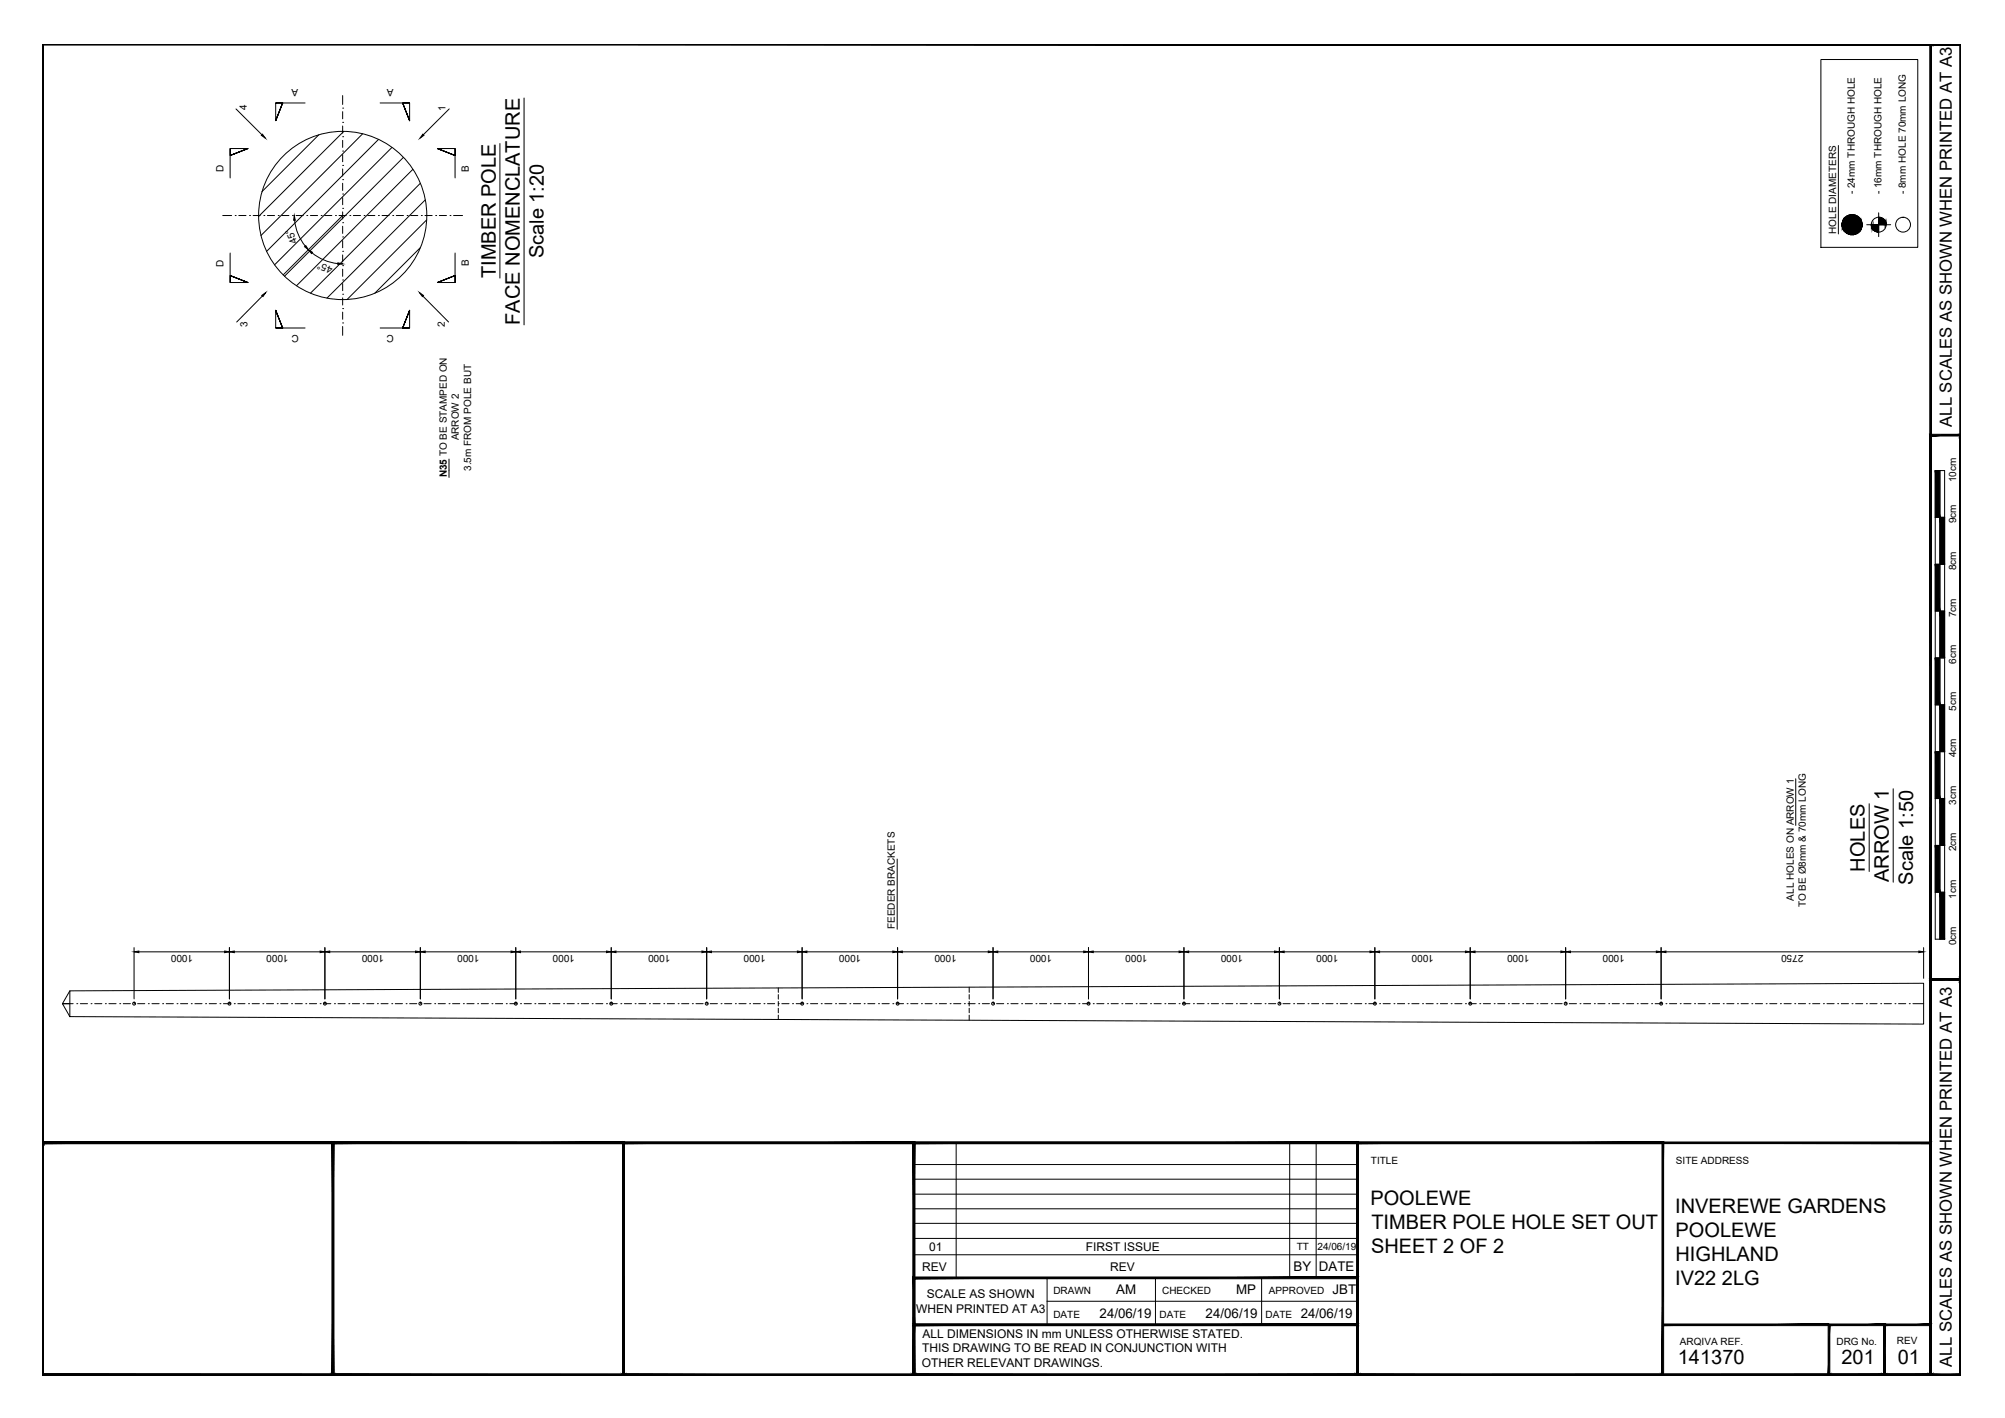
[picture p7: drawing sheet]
<svg xmlns="http://www.w3.org/2000/svg" width="420mm" height="297mm" viewBox="0 0 420 297" stroke-linecap="round" stroke-linejoin="round" font-family="sans-serif">
<!-- layer: 03 - TEXT AND DIMENSIONS -->
<g fill="none" stroke="#000" stroke-width=".21">
<path d="M13.1 210.2h2.2M16.1 210.2h.1M16.8 210.2h1.5M19.1 210.2h.1M19.8 210.2h1.5M22.1 210.2h.1M22.8 210.2h1.5M25.1 210.2h.1M25.8 210.2h1.5M28.1 210.2h.1M28.8 210.2h1.5M31.1 210.2h.1"/>
<path d="M31.8 210.2h1.5M34.1 210.2h.1M34.8 210.2h1.5M37.1 210.2h.1M37.8 210.2h1.5M40.1 210.2h.1M40.8 210.2h1.5M43.1 210.2h.1M43.8 210.2h1.5M46.1 210.2h.1M46.8 210.2h1.5M49.1 210.2h.1"/>
<path d="M49.8 210.2h1.5M52.1 210.2h.1M52.8 210.2h1.5M55.1 210.2h.1M55.8 210.2h1.5M58.1 210.2h.1M58.8 210.2h1.5M61.1 210.2h.1M61.8 210.2h1.5M64.1 210.2h.1M64.8 210.2h1.5M67.1 210.2h.1"/>
<path d="M67.8 210.2h1.5M70.1 210.2h.1M70.8 210.2h1.5M73.1 210.2h.1M73.8 210.2h1.5M76.1 210.2h.1M76.8 210.2h1.5M79.1 210.2h.1M79.8 210.2h1.5M82.1 210.2h.1M82.8 210.2h1.5M85.1 210.2h.1"/>
<path d="M85.8 210.2h1.5M88.1 210.2h.1M88.8 210.2h1.5M91.1 210.2h.1M91.8 210.2h1.5M94.1 210.2h.1M94.8 210.2h1.5M97.1 210.2h.1M97.8 210.2h1.5M100.1 210.2h.1M100.8 210.2h1.5M103.1 210.2h.1"/>
<path d="M103.8 210.2h1.5M106.1 210.2h.1M106.8 210.2h1.5M109.1 210.2h.1M109.8 210.2h1.5M112.1 210.2h.1M112.8 210.2h1.5M115.1 210.2h.1M115.8 210.2h1.5M118.1 210.2h.1M118.8 210.2h1.5M121.1 210.2h.1"/>
<path d="M121.8 210.2h1.5M124.1 210.2h.1M124.8 210.2h1.5M127.1 210.2h.1M127.8 210.2h1.5M130.1 210.2h.1M130.8 210.2h1.5M133.1 210.2h.1M133.8 210.2h1.5M136.1 210.2h.1M136.8 210.2h1.5M139.1 210.2h.1"/>
<path d="M139.8 210.2h1.5M142.1 210.2h.1M142.8 210.2h1.5M145.1 210.2h.1M145.8 210.2h1.5M148.1 210.2h.1M148.8 210.2h1.5M151.1 210.2h.1M151.8 210.2h1.5M154.1 210.2h.1M154.8 210.2h1.5M157.1 210.2h.1"/>
<path d="M157.8 210.2h1.5M160.1 210.2h.1M160.8 210.2h1.5M163.1 210.2h.1M163.8 210.2h1.5M166.1 210.2h.1M166.8 210.2h1.5M169.1 210.2h.1M169.8 210.2h1.6M172.1 210.2h.1M172.8 210.2h1.5M175.1 210.2h.1"/>
<path d="M175.8 210.2h1.5M178.1 210.2h.1M178.8 210.2h1.5M181.1 210.2h.1M181.8 210.2h1.5M184.1 210.2h.1M184.8 210.2h1.5M187.1 210.2h.1M187.8 210.2h1.5M190.1 210.2h.1M190.8 210.2h1.5M193.1 210.2h.1"/>
<path d="M193.9 210.2h1.4M196.1 210.2h.1M196.8 210.2h1.5M199.1 210.2h.1M199.8 210.2h1.5M202.1 210.2h.1M202.8 210.2h1.6M205.1 210.2h.1M205.9 210.2h1.4M208.1 210.2h.1M208.8 210.2h1.5M211.1 210.2h.1"/>
<path d="M211.8 210.2h1.5M214.1 210.2h.1M214.8 210.2h1.6M217.1 210.2h.1M217.8 210.2h1.5M220.1 210.2h.1M220.8 210.2h1.5M223.1 210.2h.1M223.8 210.2h1.5M226.1 210.2h.1M226.9 210.2h1.5M229.1 210.2h.1"/>
<path d="M229.8 210.2h1.5M232.1 210.2h.1M232.8 210.2h1.5M235.1 210.2h.1M235.8 210.2h1.5M238.1 210.2h.1M238.9 210.2h1.5M241.1 210.2h.1M241.8 210.2h1.5M244.1 210.2h.1M244.8 210.2h1.5M247.1 210.2h.1"/>
<path d="M247.8 210.2h1.6M250.1 210.2h.1M250.9 210.2h1.4M253.1 210.2h.1M253.8 210.2h1.5M256.1 210.2h.1M256.8 210.2h1.5M259.1 210.2h.1M259.8 210.2h1.6M262.1 210.2h.1M262.9 210.2h1.4M265.1 210.2h.1"/>
<path d="M265.8 210.2h1.5M268.1 210.2h.1M268.8 210.2h1.5M271.1 210.2h.1M271.9 210.2h1.5M274.1 210.2h.1M274.9 210.2h1.4M277.1 210.2h.1M277.8 210.2h1.5M280.1 210.2h.1M280.8 210.2h1.5M283.1 210.2h.1"/>
<path d="M283.9 210.2h1.5M286.1 210.2h.1M286.8 210.2h1.5M289.1 210.2h.1M289.8 210.2h1.5M292.1 210.2h.1M292.8 210.2h1.6M295.1 210.2h.1M295.9 210.2h1.5M298.1 210.2h.1M298.8 210.2h1.5M301.1 210.2h.1"/>
<path d="M301.8 210.2h1.5M304.1 210.2h.1M304.8 210.2h1.6M307.1 210.2h.1M307.9 210.2h1.5M310.1 210.2h.1M310.8 210.2h1.5M313.1 210.2h.1M313.8 210.2h1.5M316.1 210.2h.1M316.9 210.2h1.5M319.1 210.2h.1"/>
<path d="M319.9 210.2h1.4M322.1 210.2h.1M322.8 210.2h1.5M325.1 210.2h.1M325.8 210.2h1.5M328.1 210.2h.1M328.9 210.2h1.5M331.1 210.2h.1M331.9 210.2h1.4M334.1 210.2h.1M334.8 210.2h1.5M337.1 210.2h.1"/>
<path d="M337.8 210.2h1.6M340.1 210.2h.1M340.9 210.2h1.5M343.1 210.2h.1M343.9 210.2h1.4M346.1 210.2h.1M346.8 210.2h1.5M349.1 210.2h.1M349.8 210.2h1.6M352.1 210.2h.1M352.9 210.2h1.5M355.1 210.2h.1"/>
<path d="M355.8 210.2h1.5M358.1 210.2h.1M358.8 210.2h1.5M361.1 210.2h.1M361.9 210.2h1.5M364.1 210.2h.1M364.9 210.2h1.5M367.1 210.2h.1M367.8 210.2h1.5M370.1 210.2h.1M370.8 210.2h1.5M373.1 210.2h.1"/>
<path d="M373.9 210.2h1.5M376.1 210.2h.1M376.9 210.2h1.5M379.1 210.2h.1M379.8 210.2h1.5M382.1 210.2h.1M382.8 210.2h1.6M385.1 210.2h.1M385.9 210.2h1.5M388.1 210.2h.1M388.9 210.2h1.4M391.1 210.2h.1"/>
<path d="M391.8 210.2h1.5M394.1 210.2h.1M394.9 210.2h1.5M397.1 210.2h.1M397.9 210.2h1.5M400.1 210.2h.1M400.9 210.2h2.2"/>
<circle cx="388.1" cy="47.1" r="2.11"/>
</g>
<!-- layer: MEDIUM THICKNESS -->
<g fill="none" stroke="#000" stroke-width=".21">
<path d="M391.2 47.1h5M393.7 44.6v5M14.6 207.6l388.5-1.6v8.5l-388.5-1.5zM14.6 210.2h-1.5l1.5 2.8M14.6 207.6l-1.5 2.6"/>
<circle cx="71.8" cy="45.1" r="17.6"/>
<circle cx="393.7" cy="47.1" r="1.56"/>
<circle cx="398.8" cy="47.1" r="1.56"/>
<circle cx="28.1" cy="210.2" r=".31"/>
<circle cx="48.1" cy="210.2" r=".31"/>
<circle cx="68.1" cy="210.2" r=".31"/>
<circle cx="88.1" cy="210.2" r=".31"/>
<circle cx="108.1" cy="210.2" r=".31"/>
<circle cx="128.1" cy="210.2" r=".31"/>
<circle cx="148.1" cy="210.2" r=".31"/>
<circle cx="168.1" cy="210.2" r=".31"/>
<circle cx="188.1" cy="210.2" r=".31"/>
<circle cx="208.1" cy="210.2" r=".31"/>
<circle cx="228.1" cy="210.2" r=".31"/>
<circle cx="248.1" cy="210.2" r=".31"/>
<circle cx="268.1" cy="210.2" r=".31"/>
<circle cx="288.1" cy="210.2" r=".31"/>
<circle cx="308.1" cy="210.2" r=".31"/>
<circle cx="328.1" cy="210.2" r=".31"/>
<circle cx="348.1" cy="210.2" r=".31"/>
</g>
<!-- layer: TEXT AND DIMENSIONS -->
<g fill="none" stroke="#000" stroke-width=".21">
<path d="M381.6 12.5h20.3v39.3h-20.3zM48.2 31.1v1.5l3.8-1.5-3.8 1.5 3.8-1.5h-3.8v6.2M49.5 22.8l5.4 5.4M57.8 21.6h1.4l-1.4 3.7 1.4-3.7-1.4 3.7v-3.7h6.1M66.8 28.3l-11.9 11.9M71.8 37.6h.1M71.8 34.6h.1M71.8 31.6h.1M71.8 28.6h.1M71.8 25.6h.1M71.8 22.6h.1M71.8 20v1.9"/>
<path d="M71.8 23.4v1.5M71.8 26.4v1.5M71.8 29.4v1.5M71.8 32.4v1.5M71.8 35.4v1.5M71.8 38.4v1.5M72 27.5l-17.8 17.9M76 28l-21.3 21.3M79.3 29.2l-23.4 23.5M79.7 21.6h6.1v3.7l-1.4-3.7 1.4 3.7-1.4-3.7h1.4M82.1 30.9l-24.6 24.6M84.5 33l-24.9 24.9"/>
<path d="M86.5 35.5l-24.4 24.4M88.1 38.4l-23 23M94.1 22.8l-5.4 5.4M95.4 31.1v1.5l-3.7-1.5 3.7 1.5-3.7-1.5h3.7v6.2M104.8 30.1v28.2M109.8 20.5v47.6M385.2 30.5v18.5M46.7 45.1h1.8M48.2 53v6.2h3.8l-3.8-1.5 3.8 1.5-3.8-1.5v1.5M49.3 45.1h.1M50 45.1h1.5M52.3 45.1h.1"/>
<path d="M53.1 45.1h1.4M55.3 45.1h.1M56 45.1h1.5M58.3 45.1h.1M59 45.1h1.5M61.3 45.1h.1M61.7 46.1a10.1 10.1 0 0 0 2.3 5.5M62 45.1h1.5M64.3 45.1h.1M65.1 45.1h1.5M65.4 53a10.1 10.1 0 0 0 5.4 2.2M67.3 45.1h.1"/>
<path d="M68 45.1h1.5M70.3 45.1h.1M71 45.1h1.5M71.8 58.7h.1M71.8 55.6h.1M71.8 52.6h.1M71.8 49.6h.1M71.8 46.7h.1M71.8 43.6h.1M71.8 40.6h.1M71.8 41.4v1.5M71.8 44.4v1.5"/>
<path d="M71.8 47.4v1.5M71.8 50.4v1.5M71.8 53.4v1.5M71.8 56.4v1.5M71.8 59.4v1.5M71.8 45.1l-12.5 12.5M73.3 45.1h.1M74 45.1h1.6M76.3 45.1h.1M77.1 45.1h1.5M79.3 45.1h.1M80.1 45.1h1.4"/>
<path d="M82.3 45.1h.1M83 45.1h1.5M85.3 45.1h.1M86 45.1h1.6M88.1 51.9l-9.6 9.5M88.3 45.1h.1M89.1 45.1h1.5M89.1 41.9l-20.6 20.5M89.4 46.1l-16.7 16.6M91.3 45.1h.1M92.1 45.1h1.5M94.3 45.1h.1"/>
<path d="M95 45.1h1.9M95.4 53v6.2h-3.7l3.7-1.5-3.7 1.5 3.7-1.5v1.5M55 62l-5.4 5.5M57.8 68.7h1.4l-1.4-3.7 1.4 3.7-1.4-3.7v3.7h6.1M71.8 67.6h.1M71.8 64.6h.1M71.8 61.6h.1M71.8 62.4v1.5M71.8 65.4v1.5M71.8 68.4v1.9M79.7 68.7h6.1v-3.7l-1.4 3.7 1.4-3.7-1.4 3.7h1.4M88.6 62l5.4 5.5"/>
<path d="M94.1 96.2v3.8M188 180v14.6M376.3 163.1v9.8M391.7 168.4v14.2M396.7 165.2v19.6M28.1 198.5v10.8M29.1 199.4h18M48.1 198.5v10.8M49.1 199.4h18M68.1 198.5v10.8M69.1 199.4h18M88.1 198.5v10.8"/>
<path d="M89.1 199.4h18M108.1 198.5v10.8M109.1 199.4h18M128.1 198.5v10.8M129.1 199.4h18M148.1 198.5v10.8M149.1 199.4h18M168.1 198.5v10.8M169.1 199.4h18M188.1 198.5v10.8M189.1 199.4h18M208.1 198.5v10.8"/>
<path d="M209.1 199.4h18M228.1 198.5v10.8M229.1 199.4h18M248.1 198.5v10.8M249.1 199.4h18M268.1 198.5v10.8M269.1 199.4h18M288.1 198.5v10.8M289.1 199.4h18M308.1 198.5v10.8M309.1 199.4h18M328.1 198.5v10.8"/>
<path d="M329.1 199.4h18M348.1 198.5v10.8M349.1 199.4h53M403.1 198.5v6.4"/>
</g>
<g fill="#000" stroke="#000" stroke-width=".21">
<path d="M55 28.1l.6 .8-.8-.6zM88.6 28.1l.2 .2-.8 .6zM61.7 45.1l.2 1h-.4zM63.8 51.7l.3-.2 .5 .8zM64.6 52.3l.9 .6-.2 .2zM70.8 55.1l1 .2-1 .1zM54.8 61.9l.9-.6-.6 .8zM87.9 61.3l.8 .6-.2 .2zM28.1 199.4l1-.2v.4zM47.1 199.2l1 .2-1 .2zM48.1 199.4l1-.2v.4zM67.1 199.2l1 .2-1 .2z"/>
<path d="M68.1 199.4l1-.2v.4zM87.1 199.2l1 .2-1 .2zM88.1 199.4l1-.2v.4zM107.1 199.2l1 .2-1 .2zM108.1 199.4l1-.2v.4zM127.1 199.2l1 .2-1 .2zM128.1 199.4l1-.2v.4zM147.1 199.2l1 .2-1 .2zM148.1 199.4l1-.2v.4zM167.1 199.2l1 .2-1 .2zM168.1 199.4l1-.2v.4zM187.1 199.2l1 .2-1 .2z"/>
<path d="M188.1 199.4l1-.2v.4zM207.1 199.2l1 .2-1 .2zM208.1 199.4l1-.2v.4zM227.1 199.2l1 .2-1 .2zM228.1 199.4l1-.2v.4zM247.1 199.2l1 .2-1 .2zM248.1 199.4l1-.2v.4zM267.1 199.2l1 .2-1 .2zM268.1 199.4l1-.2v.4zM287.1 199.2l1 .2-1 .2zM288.1 199.4l1-.2v.4zM307.1 199.2l1 .2-1 .2z"/>
<path d="M308.1 199.4l1-.2v.4zM327.1 199.2l1 .2-1 .2zM328.1 199.4l1-.2v.4zM347.1 199.2l1 .2-1 .2zM348.1 199.4l1-.2v.4zM402.1 199.2l1 .2-1 .2z"/>
<path d="M386 46.7v.4zM386 47.1v.3z"/>
<path d="M386 46.7v.4zM386 46.7v.4z"/>
<path d="M386 47.1v.3zM386 47.1v.4z"/>
<path d="M386.1 46.4l-.1 .7zM386.1 46.4l-.1 .7z"/>
<path d="M386 47.1v.4zM386.1 47.1v.7z"/>
<path d="M386.2 46.3l-.1 .8zM386.2 46.3l-.1 .8z"/>
<path d="M386.1 47.1v.7zM386.2 47.1v.8z"/>
<path d="M386.3 46l-.1 1.1zM386.3 46v1.1h-.1z"/>
<path d="M386.2 47.1v.8l.1-.8zM386.3 47.1v1l-.1-.2z"/>
<path d="M386.4 45.9l-.1 1.2zM386.4 45.9l-.1 1.2z"/>
<path d="M386.3 47.1v1zM386.4 47.1v1.1z"/>
<path d="M386.5 45.7l-.1 .2v1.2zM386.5 45.7v1.4h-.1z"/>
<path d="M386.4 47.1v1.1l.1-1.1zM386.5 47.1v1.3l-.1-.2z"/>
<path d="M386.5 45.7v1.4l.1-1.5zM386.6 45.6v1.5h-.1z"/>
<path d="M386.5 47.1v1.3l.1-1.3zM386.6 47.1v1.5l-.1-.2z"/>
<path d="M386.6 45.6v1.5l.2-1.6zM386.8 45.5v1.6h-.2z"/>
<path d="M386.6 47.1v1.5l.2-1.5zM386.8 47.1v1.6l-.2-.1z"/>
<path d="M386.8 45.5v1.6l.2-1.8zM387 45.3v1.8h-.2z"/>
<path d="M386.8 47.1v1.6l.2-1.6zM387 47.1v1.7l-.2-.1z"/>
<path d="M387 45.3v1.8l.1-1.8zM387.1 45.3v1.8h-.1z"/>
<path d="M387 47.1v1.7l.1-1.7zM387.1 47.1v1.8l-.1-.1z"/>
<path d="M387.1 45.3v1.8l.2-2zM387.3 45.1v2h-.2z"/>
<path d="M387.1 47.1v1.8l.2-1.8zM387.3 47.1v1.9l-.2-.1z"/>
<path d="M387.3 45.1v2zM387.4 45.1l-.1 2z"/>
<path d="M387.3 47.1v1.9zM387.4 47.1v1.9z"/>
<path d="M387.4 45.1v2l.3-2.1zM387.7 45v2.1h-.3z"/>
<path d="M387.4 47.1v1.9l.3-1.9zM387.7 47.1v2l-.3-.1z"/>
<path d="M387.7 45v2.1zM387.7 45v2.1z"/>
<path d="M387.7 47.1v2zM387.7 47.1v2z"/>
<path d="M387.7 45v2.1l.4-2.1zM388.1 45v2.1h-.4z"/>
<path d="M387.7 47.1v2l.4-2zM388.1 47.1v2.1l-.4-.1z"/>
<path d="M388.1 45v2.1l.4-2.1zM388.5 45v2.1h-.4z"/>
<path d="M388.1 47.1v2.1l.4-2.1zM388.5 47.1v2l-.4 .1z"/>
<path d="M388.5 45v2.1zM388.5 45v2.1z"/>
<path d="M388.5 47.1v2zM388.5 47.1v2z"/>
<path d="M388.5 45v2.1l.3-2zM388.8 45.1v2h-.3z"/>
<path d="M388.5 47.1v2l.3-2zM388.8 47.1v1.9l-.3 .1z"/>
<path d="M388.8 45.1v2zM388.9 45.1l-.1 2z"/>
<path d="M388.8 47.1v1.9zM388.9 47.1l-.1 1.9z"/>
<path d="M388.9 45.1v2l.3-1.8zM389.2 45.3v1.8h-.3z"/>
<path d="M388.9 47.1v1.9l.3-1.9zM389.2 47.1v1.8l-.3 .1z"/>
<path d="M389.2 45.3v1.8l.1-1.8zM389.3 45.3v1.8h-.1z"/>
<path d="M389.2 47.1v1.8l.1-1.8zM389.3 47.1v1.7l-.1 .1z"/>
<path d="M389.3 45.3v1.8l.2-1.6zM389.5 45.5v1.6h-.2z"/>
<path d="M389.3 47.1v1.7l.2-1.7zM389.5 47.1v1.6l-.2 .1z"/>
<path d="M389.5 45.5v1.6l.1-1.5zM389.6 45.6v1.5h-.1z"/>
<path d="M389.5 47.1v1.6l.1-1.6zM389.6 47.1v1.5l-.1 .1z"/>
<path d="M389.6 45.6v1.5l.1-1.4zM389.7 45.7v1.4h-.1z"/>
<path d="M389.6 47.1v1.5l.1-1.5zM389.7 47.1v1.3l-.1 .2z"/>
<path d="M389.7 45.7v1.4l.2-1.2zM389.9 45.9v1.2h-.2z"/>
<path d="M389.7 47.1v1.3l.2-1.3zM389.9 47.1v1.1l-.2 .2z"/>
<path d="M389.9 45.9v1.2zM389.9 46v1.1z"/>
<path d="M389.9 47.1v1.1zM389.9 47.1v1.1z"/>
<path d="M389.9 46v1.1l.1-.8zM390 46.3v.8h-.1z"/>
<path d="M389.9 47.1v1l.1-1zM390 47.1l-.1 1z"/>
<path d="M390 46.3v.8zM390.1 46.4l-.1 .7z"/>
<path d="M390 47.1v.8zM390.1 47.1l-.1 .8z"/>
<path d="M390.1 46.4v.7zM390.2 46.7l-.1 .4z"/>
<path d="M390.1 47.1v.7zM390.2 47.1l-.1 .7z"/>
<path d="M390.2 46.7v.4zM390.2 46.7v.4z"/>
<path d="M390.2 47.1v.4zM390.2 47.1v.4z"/>
<path d="M390.2 47.1v.3zM390.2 47.1v.3zM390.2 46.7v.4z"/>
</g>
<!-- layer: 02 - HIDDEN LINES -->
<path d="M163.1 206.9v1M163.1 208.3v1M163.1 209.8v.9M163.1 211.2v1M163.1 212.6v1M203.1 206.8v1.1M203.1 208.3v1M203.1 209.8v.9M203.1 211.2v1M203.1 212.6v1.1" fill="none" stroke="#000" stroke-width=".21"/>
<!-- layer: MEDIUM THICKNESS -->
<g fill="#000" stroke="#000" stroke-width=".21">
<path d="M392.1 47.1l.1 .2zM395.2 46.5v.6z"/>
<path d="M392.2 47.1v.2zM392.2 47.1v.5z"/>
<path d="M392.2 47.1v.5l.1-.5zM392.3 47.1v.8l-.1-.3z"/>
<path d="M392.3 47.1v.8l.2-.8zM392.5 47.1v1l-.2-.2z"/>
<path d="M392.5 47.1v1l.2-1zM392.7 47.1v1.2l-.2-.2z"/>
<path d="M392.7 47.1v1.2l.2-1.2zM392.9 47.1v1.3l-.2-.1z"/>
<path d="M392.9 47.1v1.3l.3-1.3zM393.2 47.1v1.4l-.3-.1z"/>
<path d="M393.2 47.1v1.4l.2-1.4zM393.4 47.1v1.5l-.2-.1z"/>
<path d="M393.4 47.1v1.5l.3-1.5zM393.7 47.1v1.5h-.3z"/>
<path d="M393.7 45.5v1.6l.3-1.6zM394 45.5v1.6h-.3z"/>
<path d="M394 45.5v1.6l.2-1.5zM394.2 45.6v1.5h-.2z"/>
<path d="M394.2 45.6v1.5l.3-1.4zM394.5 45.7v1.4h-.3z"/>
<path d="M394.5 45.7v1.4l.2-1.2zM394.7 45.9v1.2h-.2z"/>
<path d="M394.7 45.9v1.2l.2-1zM394.9 46.1v1h-.2z"/>
<path d="M394.9 46.1v1l.1-.8zM395 46.3v.8h-.1z"/>
<path d="M395 46.3v.8l.2-.6zM395.2 46.5v.6h-.2z"/>
<path d="M395.2 46.8v.3zM395.2 46.8l.1 .3z"/>
</g>
<!-- layer: 0 -->
<g fill="none" stroke="#000" stroke-width=".21">
<path d="M405.5 98.6h2v98.1h-2zM406.5 98.6v98.1M405.5 118.2h2M405.5 108.4h2M405.5 137.8h2M405.5 128h2M405.5 157.5h2M405.5 147.7h2M405.5 177.1h2M405.5 167.3h2M405.5 186.9h2M200.4 239.4v28.3"/>
<path d="M270.3 239.4v28.3M275.8 239.4v28.3M191.5 250.1h93M191.5 247h93M191.5 243.9h93M191.5 256.3h93M191.5 253.2h93M191.5 259.4h93M191.5 262.8h93M219.4 267.7v9.8M219.4 272.6h65.1M242.1 267.7v9.8"/>
<path d="M264.4 267.7v9.8"/>
</g>
<g fill="#000" stroke="#000" stroke-width=".21">
<path d="M8.9 9.3l.2 .1h401.6zM8.9 9.3h402l-.2 .1z"/>
<path d="M404.4 9.3l.3 .1zM404.4 9.3l.3 .1-.3 278.6zM404.7 9.4l-.3 278.6 .3-.1zM404.4 288l.3-.1z"/>
<path d="M404.6 9.3l.1 .1h6zM404.6 9.3h6.3l-.2 .1z"/>
<path d="M410.7 9.4v278.5l.2-278.6zM410.9 9.3v278.7l-.2-.1z"/>
<path d="M410.7 9.4v278.5l.2-278.6zM410.9 9.3v278.7l-.2-.1z"/>
<path d="M404.4 91l.3 .3 6.2-.3zM404.7 91.3l6.2-.3-.2 .3zM410.9 91l-.2 .3z"/>
<path d="M404.4 91l.3 114v-113.7zM404.4 91l.3 114-.3 .3z"/>
<path d="M405.5 98.6l1 9.8v-9.8zM405.5 98.6l1 9.8h-1z"/>
<path d="M410.9 91.1l-.2 .2 .2 113.9zM410.7 91.3l.2 113.9-.2-.2zM410.7 205l.2 .3zM404.7 205h6l.2 .3zM404.7 205l-.3 .3h6.5z"/>
<path d="M405.5 118.2l1 9.8v-9.8zM405.5 118.2l1 9.8h-1z"/>
<path d="M406.5 108.4l1 9.8v-9.8zM406.5 108.4l1 9.8h-1z"/>
<path d="M405.5 137.8l1 9.8v-9.8zM405.5 137.8l1 9.8h-1z"/>
<path d="M406.5 128l1 9.8v-9.8zM406.5 128l1 9.8h-1z"/>
<path d="M405.5 157.5l1 9.8v-9.8zM405.5 157.5l1 9.8h-1z"/>
<path d="M406.5 147.6l1 9.9v-9.9zM406.5 147.6l1 9.9h-1z"/>
<path d="M405.5 177.1l1 9.8v-9.8zM405.5 177.1l1 9.8h-1z"/>
<path d="M406.5 167.3l1 9.8v-9.8zM406.5 167.3l1 9.8h-1z"/>
<path d="M406.5 186.9l1 9.8v-9.8zM406.5 186.9l1 9.8h-1z"/>
<path d="M404.4 205l.3 .3 6.2-.3zM404.7 205.3l6.2-.3-.2 .3zM410.9 205l-.2 .3z"/>
<path d="M410.9 205.1l-.2 .2 .2 82.7zM410.7 205.3l.2 82.7-.2-.1zM410.7 287.9l.2 .1z"/>
<path d="M8.9 239.2l.2 .4zM8.9 239.2l395.5 .4h-395.3zM8.9 239.2l395.5 .4 .3-.4z"/>
<path d="M9.1 239.6h60.5l.3-.4zM8.9 239.2h61l-60.8 .4zM8.9 239.2l.2 .4z"/>
<path d="M69.9 239.6h60.6l.3-.4zM69.6 239.2h61.2l-60.9 .4zM69.6 239.2l.3 48.7v-48.3zM69.6 239.2l.3 48.7-.3 .1zM69.6 288l.3-.1z"/>
<path d="M130.8 239.6h60.5l.4-.4zM130.5 239.2h61.2l-60.9 .4zM130.5 239.2l.3 48.7v-48.3zM130.5 239.2l.3 48.7-.3 .1zM130.5 288l.3-.1z"/>
<path d="M191.7 239.6h92.6l.4-.4zM191.3 239.2h93.4l-93 .4zM191.3 239.2l.4 48.7v-48.3zM191.3 239.2l.4 48.7-.4 .1zM191.3 288l.4-.1z"/>
<path d="M284.7 239.6h63.6l.3-.4zM284.3 239.2h64.3l-63.9 .4zM284.3 239.2l.4 48.7v-48.3zM284.3 239.2l.4 48.7-.4 .1zM284.3 288l.4-.1z"/>
<path d="M404.7 239.2l-.3 .4 .3 48.4zM404.4 239.6l.3 48.4-.3-.1zM404.4 287.9l.3 .1z"/>
<path d="M191.3 277.3l.4 .4 93-.4zM191.7 277.7l93-.4-.4 .4zM284.7 277.3l-.4 .4 .4 10.3zM284.3 277.7l.4 10.3-.4-.1zM284.3 287.9l.4 .1z"/>
<path d="M191.3 277.7h93.4l-.4-.4zM191.3 277.7l.4-.4h92.6zM191.3 267.5v10.2l.4-.4zM191.3 267.5l.4 .4v9.4zM191.3 267.5l.4 .4 93-.4zM191.7 267.9l93-.4-.4 .4zM284.7 267.5l-.4 .4 .4 9.8zM284.3 267.9l.4 9.8-.4-.4z"/>
<path d="M383.1 277.3l.3 .4 11.7-.4zM383.4 277.7l11.7-.4-.4 .4zM394.7 277.7l.4 10.3v-10.7zM394.7 277.7l.4 10.3-.4-.1zM394.7 287.9l.4 .1z"/>
<path d="M348.5 277.7h34.8v-.4zM348.5 277.3h34.8l-34.8 .4z"/>
<path d="M394.7 277.3l.4 .4 9.6-.4zM395.1 277.7l9.6-.4-.3 .4zM404.7 277.3l-.3 .4 .3 10.3zM404.4 277.7l.3 10.3-.3-.1zM404.4 287.9l.3 .1z"/>
<path d="M9.1 9.4l-.2 278.6 .2-.1zM8.9 9.3l.2 .1-.2 278.6z"/>
<path d="M9.1 239.6l-.2 48.4 .2-.1zM8.9 239.4l.2 .2-.2 48.4z"/>
<path d="M9.1 287.9l60.7 .1-.2-.1zM9.1 287.9l60.7 .1h-60.9z"/>
<path d="M69.6 287.9l.3 .1zM69.9 239.2v48.8l-.3-.1zM69.9 239.2l-.3 .4v48.3z"/>
<path d="M69.9 287.9l60.7 .1-.1-.1zM69.9 287.9l60.7 .1h-60.8z"/>
<path d="M130.5 287.9l.3 .1zM130.8 239.2v48.8l-.3-.1zM130.8 239.2l-.3 .4v48.3z"/>
<path d="M130.8 287.9l60.7 .1-.2-.1zM130.8 287.9l60.7 .1h-60.9z"/>
<path d="M191.3 287.9l.4 .1zM191.7 239.2v48.8l-.4-.1zM191.3 239.6v48.3l.4-48.7z"/>
<path d="M191.7 287.9l92.8 .1-.2-.1zM191.7 287.9l92.8 .1h-93z"/>
<path d="M284.3 287.9l.4 .1zM284.7 239.2v48.8l-.4-.1zM284.7 239.2l-.4 .4v48.3z"/>
<path d="M191.5 288h93l-.2-.1zM191.5 288l.2-.1h92.6zM191.3 288l.4-.1zM191.7 277.7v10.2l-.4 .1zM191.3 277.3v10.7l.4-10.3z"/>
<path d="M284.7 287.9l63.8 .1-.2-.1zM284.7 287.9l63.8 .1h-64z"/>
<path d="M348.3 287.9l.3 .1zM348.6 239.2v48.8l-.3-.1zM348.6 239.2l-.3 .4v48.3z"/>
<path d="M383.3 288h11.6l-.2-.1zM383.4 287.9h11.3l-11.4 .1zM383.1 288l.3-.1zM383.4 277.7v10.2l-.3 .1zM383.1 277.3v10.7l.3-10.3z"/>
<path d="M8.9 288h395.7l-.2-.1zM8.9 288l.2-.1h395.3zM8.9 239.4v48.6l.2-.1zM8.9 239.4l.2 .2v48.3z"/>
<path d="M394.9 288h9.7l-.2-.1zM394.9 288l.2-.1h9.3zM394.7 288l.4-.1zM395.1 277.7v10.2l-.4 .1zM394.7 277.3v10.7l.4-10.3z"/>
<path d="M9.1 287.9l401.8 .1-.2-.1zM9.1 287.9l401.8 .1h-402z"/>
<path d="M404.7 287.9l6.2 .1-.2-.1zM404.7 287.9l6.2 .1h-6.3z"/>
<path d="M404.6 288h6.3l-.2-.1zM404.7 287.9h6l-6.1 .1zM404.4 288l.3-.1zM404.7 205.3v82.6l-.3 .1zM404.4 205v83l.3-82.7z"/>
</g>
<g font-size="4.2">
<text x="103.9" y="58.3" transform="rotate(-90 103.9 58.3)">TIMBER POLE</text>
<text x="114" y="54.1" transform="rotate(-90 114 54.1)">Scale 1:20</text>
<text x="108.9" y="68.1" transform="rotate(-90 108.9 68.1)">FACE NOMENCLATURE</text>
<text x="390.8" y="182.6" transform="rotate(-90 390.8 182.6)">HOLES</text>
<text x="395.8" y="184.8" transform="rotate(-90 395.8 184.8)">ARROW 1</text>
<text x="400.9" y="185.3" transform="rotate(-90 400.9 185.3)">Scale 1:50</text>
<text x="287.2" y="252.5">POOLEWE</text>
<text x="287.4" y="257.5">TIMBER POLE HOLE SET OUT</text>
<text x="351.1" y="254">INVEREWE GARDENS</text>
<text x="287.3" y="262.6">SHEET 2 OF 2</text>
<text x="351.1" y="259.1">POOLEWE</text>
<text x="351.1" y="269.2">IV22 2LG</text>
<text x="351.1" y="264.1">HIGHLAND</text>
<text x="351.6" y="285.7">141370</text>
<text x="385.9" y="285.7">201</text>
<text x="397.7" y="285.7">01</text>
</g>
<g font-size="3.5">
<text x="409" y="89.4" transform="rotate(-90 409 89.4)">ALL SCALES AS SHOWN WHEN PRINTED AT A3</text>
<text x="409" y="286.3" transform="rotate(-90 409 286.3)">ALL SCALES AS SHOWN WHEN PRINTED AT A3</text>
</g>
<g font-size="2.8">
<text x="271.1" y="266.3">BY</text>
<text x="276.4" y="266.3">DATE</text>
<text x="233.9" y="271.1">AM</text>
<text x="259" y="271.1">MP</text>
<text x="279.3" y="271.1">JBT</text>
<text x="230.4" y="276">24/06/19</text>
<text x="252.7" y="276">24/06/19</text>
<text x="272.6" y="276">24/06/19</text>
</g>
<g font-size="2.5">
<text x="194.7" y="262">01</text>
<text x="227.5" y="262">FIRST ISSUE</text>
<text x="193.3" y="266.2">REV</text>
<text x="232.6" y="266.2">REV</text>
<text x="192" y="275">WHEN PRINTED AT A3</text>
<text x="194.2" y="272">SCALE AS SHOWN</text>
<text x="193.3" y="280.3">ALL DIMENSIONS IN mm UNLESS OTHERWISE STATED.</text>
<text x="193.2" y="286.3">OTHER RELEVANT DRAWINGS.</text>
<text x="193.3" y="283.3">THIS DRAWING TO BE READ IN CONJUNCTION WITH</text>
</g>
<g font-size="2.1">
<text x="51.8" y="22.9" transform="rotate(-90 51.8 22.9)">4</text>
<text x="62.5" y="18.7" transform="rotate(-180 62.5 18.7)">A</text>
<text x="82.5" y="18.7" transform="rotate(-180 82.5 18.7)">A</text>
<text x="93.4" y="23.2" transform="rotate(-90 93.4 23.2)">1</text>
<text x="46.9" y="36" transform="rotate(-90 46.9 36)">D</text>
<text x="98.2" y="36" transform="rotate(-90 98.2 36)">B</text>
<text x="388.7" y="40.7" transform="rotate(-90 388.7 40.7)">- 24mm THROUGH HOLE</text>
<text x="394.3" y="40.7" transform="rotate(-90 394.3 40.7)">- 16mm THROUGH HOLE</text>
<text x="399.4" y="40.7" transform="rotate(-90 399.4 40.7)">- 8mm HOLE 70mm LONG</text>
<text x="62.3" y="50.7" transform="rotate(-113 62.3 50.7)">45°</text>
<text x="384.8" y="49" transform="rotate(-90 384.8 49)">HOLE DIAMETERS</text>
<text x="46.9" y="55.8" transform="rotate(-90 46.9 55.8)">D</text>
<text x="69.8" y="55.9" transform="rotate(-161 69.8 55.9)">45°</text>
<text x="98.2" y="55.7" transform="rotate(-90 98.2 55.7)">B</text>
<text x="51.9" y="68.4" transform="rotate(-90 51.9 68.4)">3</text>
<text x="62.6" y="70.1" transform="rotate(-180 62.6 70.1)">C</text>
<text x="82.5" y="70.1" transform="rotate(-180 82.5 70.1)">C</text>
<text x="93.2" y="68.4" transform="rotate(-89 93.2 68.4)">2</text>
<text x="96.2" y="92.3" transform="rotate(-90 96.2 92.3)">ARROW 2</text>
<text x="93.6" y="100" transform="rotate(-90 93.6 100)">N35 TO BE STAMPED ON</text>
<text x="98.7" y="98.6" transform="rotate(-90 98.7 98.6)">3.5m FROM POLE BUT</text>
<text x="409.9" y="101" transform="rotate(-90 409.9 101)">10cm</text>
<text x="409.9" y="109.6" transform="rotate(-90 409.9 109.6)">9cm</text>
<text x="409.9" y="119.5" transform="rotate(-90 409.9 119.5)">8cm</text>
<text x="409.9" y="129.3" transform="rotate(-90 409.9 129.3)">7cm</text>
<text x="409.9" y="139.1" transform="rotate(-90 409.9 139.1)">6cm</text>
<text x="409.9" y="148.9" transform="rotate(-90 409.9 148.9)">5cm</text>
<text x="409.9" y="158.6" transform="rotate(-90 409.9 158.6)">4cm</text>
<text x="409.9" y="168.6" transform="rotate(-90 409.9 168.6)">3cm</text>
<text x="409.9" y="178.3" transform="rotate(-90 409.9 178.3)">2cm</text>
<text x="375.9" y="188.6" transform="rotate(-90 375.9 188.6)">ALL HOLES ON ARROW 1</text>
<text x="378.4" y="190.1" transform="rotate(-90 378.4 190.1)">TO BE Ø8mm &amp; 70mm LONG</text>
<text x="409.9" y="188.3" transform="rotate(-90 409.9 188.3)">1cm</text>
<text x="187.5" y="194.6" transform="rotate(-90 187.5 194.6)">FEEDER BRACKETS</text>
<text x="409.9" y="198" transform="rotate(-90 409.9 198)">0cm</text>
<text x="40.5" y="200.1" transform="rotate(-180 40.5 200.1)">1000</text>
<text x="60.5" y="200.1" transform="rotate(-180 60.5 200.1)">1000</text>
<text x="80.5" y="200.1" transform="rotate(-180 80.5 200.1)">1000</text>
<text x="100.5" y="200.1" transform="rotate(-180 100.5 200.1)">1000</text>
<text x="120.5" y="200.1" transform="rotate(-180 120.5 200.1)">1000</text>
<text x="140.5" y="200.1" transform="rotate(-180 140.5 200.1)">1000</text>
<text x="160.5" y="200.1" transform="rotate(-180 160.5 200.1)">1000</text>
<text x="180.5" y="200.1" transform="rotate(-180 180.5 200.1)">1000</text>
<text x="200.5" y="200.1" transform="rotate(-180 200.5 200.1)">1000</text>
<text x="220.5" y="200.1" transform="rotate(-180 220.5 200.1)">1000</text>
<text x="240.5" y="200.1" transform="rotate(-180 240.5 200.1)">1000</text>
<text x="260.5" y="200.1" transform="rotate(-180 260.5 200.1)">1000</text>
<text x="280.5" y="200.1" transform="rotate(-180 280.5 200.1)">1000</text>
<text x="300.5" y="200.1" transform="rotate(-180 300.5 200.1)">1000</text>
<text x="320.5" y="200.1" transform="rotate(-180 320.5 200.1)">1000</text>
<text x="340.5" y="200.1" transform="rotate(-180 340.5 200.1)">1000</text>
<text x="377.9" y="200.1" transform="rotate(-180 377.9 200.1)">2750</text>
<text x="287.3" y="243.9">TITLE</text>
<text x="351.2" y="243.9">SITE ADDRESS</text>
<text x="271.7" y="261.9">TT</text>
<text x="276.1" y="261.9">24/06/19</text>
<text x="220.8" y="271.1">DRAWN</text>
<text x="243.5" y="271.1">CHECKED</text>
<text x="265.9" y="271.1">APPROVED</text>
<text x="220.8" y="276">DATE</text>
<text x="243" y="276">DATE</text>
<text x="265.2" y="276">DATE</text>
<text x="352.1" y="281.6">ARQIVA REF.</text>
<text x="384.8" y="281.6">DRG No.</text>
<text x="397.5" y="281.6">REV</text>
</g>
</svg>
